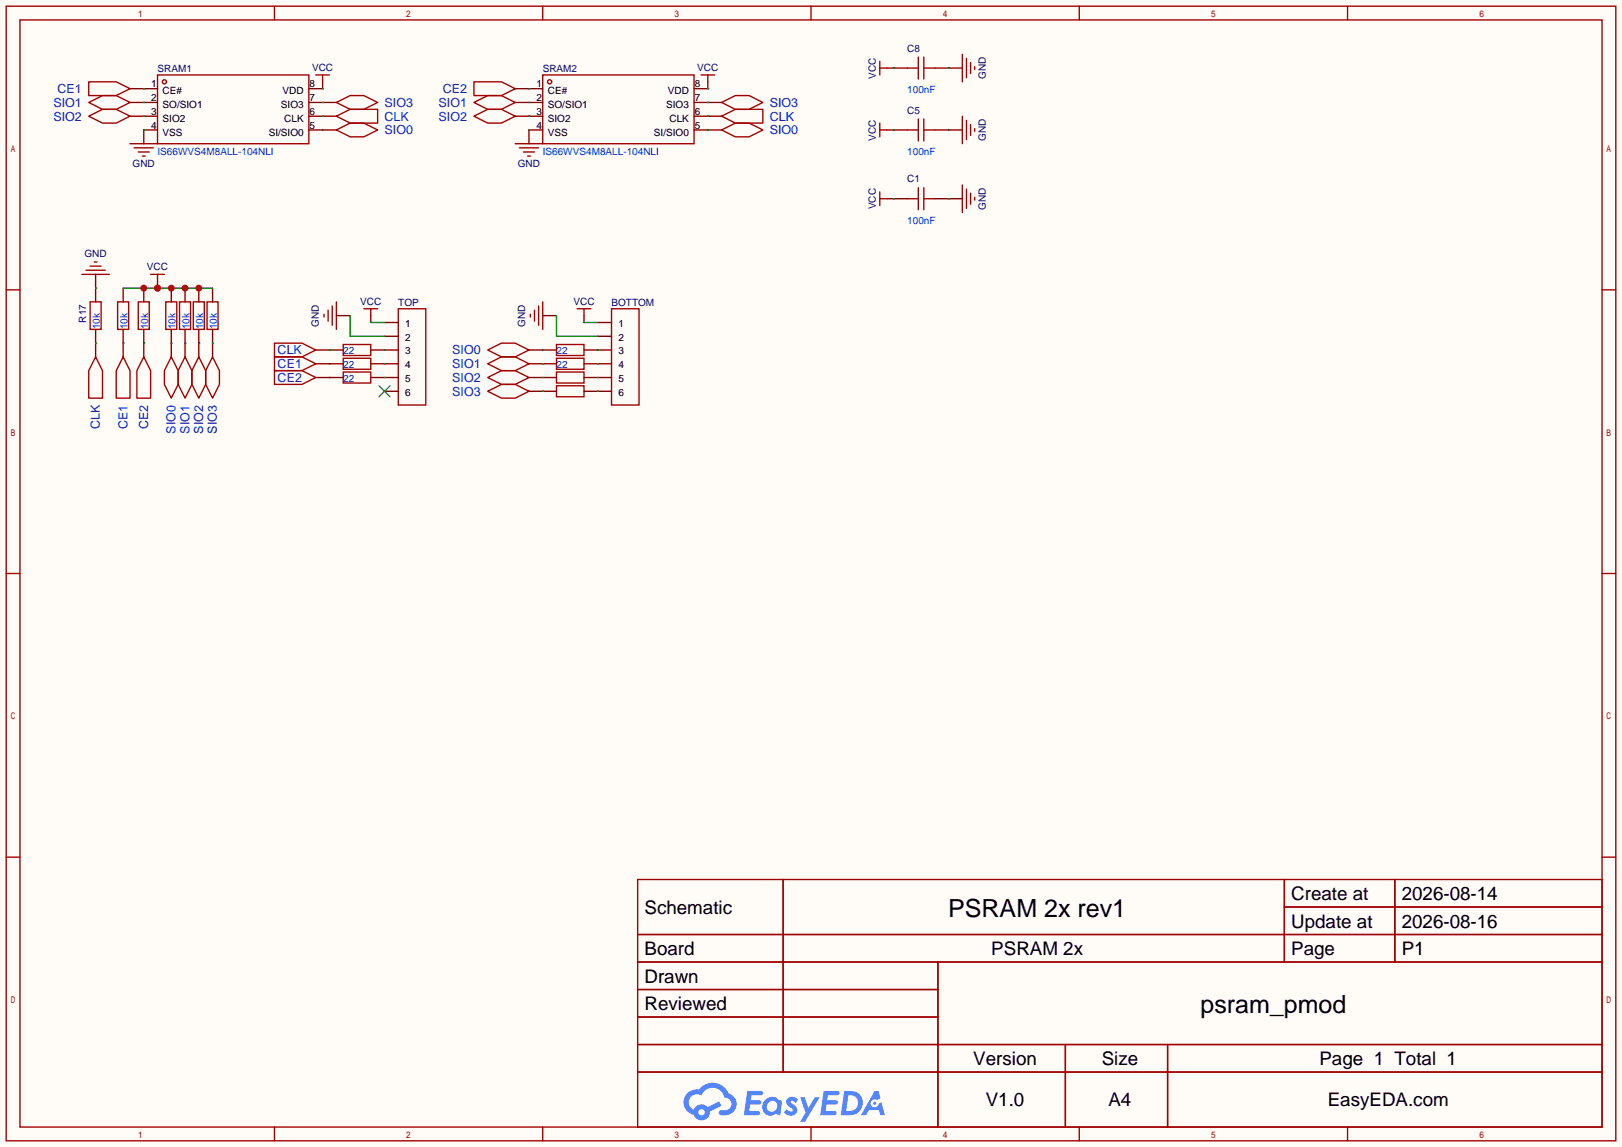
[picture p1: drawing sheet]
<svg xmlns="http://www.w3.org/2000/svg" width="299mm" height="212mm" viewBox="0 0 299 212" stroke-linecap="round" stroke-linejoin="round" font-family="sans-serif">
<path d="M0 0h299.5v211.8h-299.5z" fill="#fffcf7"/>
<g fill="none" stroke="#a10000" stroke-width=".25">
<path d="M1.1 1.1h297.2v209.6h-297.2zM3.7 3.7h292.1v204.5h-292.1zM50.7 1.1v2.6M100.2 1.1v2.6M149.7 1.1v2.6M199.3 1.1v2.6M248.8 1.1v2.6M1.1 53.5h2.6M295.8 53.5h2.5M1.1 105.9h2.6M295.8 105.9h2.5M1.1 158.3h2.6"/>
<path d="M295.8 158.3h2.5M117.7 162.4h178.1v45.8h-178.1zM117.7 172.6h178.1M117.7 177.7h178.1M144.6 162.4v35.6M173.2 177.7v30.5M237.1 162.4v15.3M237.1 167.5h58.7M257.5 162.4v15.3M117.7 182.8h55.5M117.7 192.9h178.1M117.7 187.8h55.5"/>
<path d="M117.7 198h178.1M196.7 192.9v15.3M215.6 192.9v15.3M50.7 208.2v2.5M100.2 208.2v2.5M149.7 208.2v2.5M199.3 208.2v2.5M248.8 208.2v2.5"/>
</g>
<g fill="#5487ff">
<path d="M145.5 202.8a1.3 1.3 0 0 1 1.8 .3l-.4 .6a.54 .54 0 0 0-.9-.2l.1 .2a1.58 1.58 0 0 1 1.1 1.6 1.43 1.43 0 0 1-2.5 .1l.5-.6a.64 .64 0 0 0 .5 .5 .64 .64 0 0 0 .7-.3l-.2-.2a1.6 1.6 0 0 1-1-1.6z"/>
<path d="M147.7 202.7h.9l.7 1.9 1.1-1.9h.9l-2.7 4.5h-.9l1-1.7z"/>
<path d="M138 201.5h1.6a1.31 1.31 0 0 1 1.2 .2 .4 .4 0 0 1-.3 .6h-1.8l-.1 .9h1.6a.4 .4 0 0 1 .4 .4 .4 .4 0 0 1-.4 .4h-1.7l-.2 1.2h.8a1.23 1.23 0 0 1 1.2 .2 .39 .39 0 0 1-.3 .6h-2.7z"/>
<path d="M152.1 201.5h1.6a1.32 1.32 0 0 1 1.3 .2 .39 .39 0 0 1-.4 .6h-1.7l-.2 .9h1.7a.4 .4 0 0 1 .3 .4 .4 .4 0 0 1-.4 .4h-1.7l-.2 1.2h.8a1.23 1.23 0 0 1 1.2 .2 .39 .39 0 0 1-.3 .6h-2.7z"/>
<path d="M161.5 201.5h.7l.4 1.3-.7 .4a.75 .75 0 0 0-1.1 .3 .75 .75 0 0 0 .5 1 .75 .75 0 0 0 .9-.6l.6-.3 .6 2.4h-.9l-.2-1h-1.9l-.5 1h-.9z"/>
<path d="M155.9 201.5l-.7 4.5h1.5a2.27 2.27 0 0 0 2.6-2.3 2.27 2.27 0 0 0-2.7-2.2zM156.6 202.3a1.5 1.5 0 0 1 1.8 1.5 1.5 1.5 0 0 1-1.9 1.4h-.3z"/>
<path d="M141.3 203.1a1.62 1.62 0 0 0-.4 2.1 1.62 1.62 0 0 0 2 .7l.4-.3 .3 .3 .5 .1 .3-2.5-.2-.3h-.4a1.58 1.58 0 0 0-2.5-.1zM141.9 203.6a.99 .99 0 0 1 1.6 .3 .99 .99 0 0 1-.9 1.4 .94 .94 0 0 1-1-.5 .94 .94 0 0 1 .3-1.2z"/>
<path d="M126.9 201.9a2.37 2.37 0 0 0 1.2 4 1.54 1.54 0 0 0 1.7 1 1.54 1.54 0 0 0 1.3-1.6l2.1-1.1-.5-.8-2 1.1a1.57 1.57 0 0 0-2.6 .4 1.5 1.5 0 0 1-.8-2.1 1.5 1.5 0 0 1 2.2-.5 2.23 2.23 0 0 1 2.3-1.4 2.23 2.23 0 0 1 2 1.8 1.16 1.16 0 0 1 1.2 1.1 1.16 1.16 0 0 1-1 1.3h-.7a.47 .47 0 0 0-.6 .3 .47 .47 0 0 0 .4 .6 2.23 2.23 0 0 0 2.3-.7 2.23 2.23 0 0 0 .4-2.3 2.16 2.16 0 0 0-1.3-1.1 3.2 3.2 0 0 0-5.4-.7l-1.2 .1zM129 205.4a.58 .58 0 0 1 1.1 0 .58 .58 0 0 1-1.1 0z"/>
<circle cx="161.5" cy="203.8" r=".28"/>
</g>
<g fill="none" stroke="#a10000" stroke-width=".25">
<path d="M16.4 15.1h5.1l2.5 1.3-2.5 1.3h-5.1zM16.4 18.9l2.5-1.2h2.6l2.5 1.2-2.5 1.3h-2.6zM29.1 13.8h27.9v12.7h-27.9zM58.3 13.8h2.5M59.6 13.8v1.3M62.1 18.9l2.5-1.2h2.6l2.5 1.2-2.5 1.3h-2.6zM87.5 15.1h5.1l2.5 1.3-2.5 1.3h-5.1zM87.5 18.9l2.5-1.2h2.6l2.5 1.2-2.5 1.3h-2.6zM100.2 13.8h27.9v12.7h-27.9zM129.4 13.8h2.6M130.7 13.8v1.3M133.2 18.9l2.6-1.2h2.5l2.5 1.2-2.5 1.3h-2.5z"/>
<path d="M16.4 21.5l2.5-1.3h2.6l2.5 1.3-2.5 1.2h-2.6zM24 26.5h5.1M24.8 27.3h3.5M25.5 28.1h2.1M26.3 28.8h.5M62.1 24l2.5-1.3h2.6l2.5 1.3-2.5 1.3h-2.6zM62.1 21.5l2.5-1.3h5.1v2.5h-5.1zM87.5 21.5l2.5-1.3h2.6l2.5 1.3-2.5 1.2h-2.6zM95.1 26.5h5.1M95.9 27.3h3.5M96.6 28.1h2.1M97.4 28.8h.5"/>
<path d="M133.2 24l2.6-1.3h2.5l2.5 1.3-2.5 1.3h-2.5zM133.2 21.5l2.6-1.3h5v2.5h-5zM21.7 55.8h2v5h-2zM25.5 55.8h2.1v5h-2.1zM30.6 55.8h2v5h-2zM33.1 55.8h2.1v5h-2.1zM35.7 55.8h2v5h-2zM38.2 55.8h2.1v5h-2.1zM59.8 58v.5M60.6 57.3v2M61.3 56.5v3.6M62.1 55.8v5"/>
<path d="M67.2 57h2.5M68.5 57v1.3M73.5 57h5.1v17.8h-5.1zM97.9 58v.5M98.7 57.3v2M99.4 56.5v3.6M100.2 55.8v5M106.6 57h2.5M107.8 57v1.3M112.9 57h5.1v17.8h-5.1zM22.7 65.9l1.3 2.6v5h-2.5v-5zM26.5 65.9l1.3 2.6v5h-2.5v-5z"/>
<path d="M31.6 65.9l1.3 2.6v2.5l-1.3 2.5-1.2-2.5v-2.5zM34.2 65.9l1.2 2.6v2.5l-1.2 2.5-1.3-2.5v-2.5zM36.7 65.9l1.3 2.6v2.5l-1.3 2.5-1.3-2.5v-2.5zM39.2 65.9l1.3 2.6v2.5l-1.3 2.5-1.2-2.5v-2.5zM50.7 63.4h5.1l2.5 1.2-2.5 1.3h-5.1zM50.7 68.5h5.1l2.5 1.2-2.5 1.3h-5.1zM50.7 65.9h5.1l2.5 1.3-2.5 1.3h-5.1zM63.4 63.6h5.1v2.1h-5.1zM63.4 66.2h5.1v2h-5.1zM63.4 68.7h5.1v2h-5.1zM90 64.6l2.6-1.2h2.5l2.6 1.2-2.6 1.3h-2.5zM90 67.2l2.6-1.3h2.5l2.6 1.3-2.6 1.3h-2.5z"/>
<path d="M90 69.7l2.6-1.2h2.5l2.6 1.2-2.6 1.3h-2.5zM90 72.3l2.6-1.3h2.5l2.6 1.3-2.6 1.2h-2.5zM102.7 63.6h5.1v2.1h-5.1zM102.7 66.2h5.1v2h-5.1zM102.7 68.7h5.1v2h-5.1zM102.7 71.2h5.1v2.1h-5.1z"/>
<circle cx="30.4" cy="15.1" r=".38"/>
<circle cx="101.5" cy="15.1" r=".38"/>
</g>
<g fill="none" stroke="#870000" stroke-width=".25">
<path d="M24 16.4h5.1M24 18.9h5.1M57 18.9h5.1M59.6 15.1v1.3h-2.6M95.1 16.4h5.1M95.1 18.9h5.1M128.1 18.9h5.1M130.7 15.1v1.3h-2.6M24 21.5h5.1M29.1 24h-2.6v2.5M57 21.5h5.1M57 24h5.1"/>
<path d="M95.1 21.5h5.1M100.2 24h-2.5v2.5M128.1 21.5h5.1M128.1 24h5.1M22.7 53.2v2.6M26.5 53.2v2.6M31.6 53.2v2.6M34.2 53.2v2.6M36.7 53.2v2.6M39.2 53.2v2.6M62.1 58.3h2.5M68.5 58.3v1.3"/>
<path d="M71 59.6h2.5M100.2 58.3h2.5M107.8 58.3v1.3M110.4 59.6h2.5M22.7 60.8v5.1M26.5 60.8v5.1M31.6 60.8v5.1M34.2 60.8v5.1M36.7 60.8v5.1M39.2 60.8v5.1M58.3 64.6h5.1M58.3 67.2h5.1"/>
<path d="M58.3 69.7h5.1M68.5 64.6h5M68.5 67.2h5M68.5 69.7h5M71 62.1h2.5M71 72.3h2.5M97.7 64.6h5M97.7 67.2h5M97.7 69.7h5M97.7 72.3h5M107.8 64.6h5.1M107.8 67.2h5.1"/>
<path d="M107.8 69.7h5.1M107.8 72.3h5.1M110.4 62.1h2.5"/>
</g>
<g fill="none" stroke="#008700" stroke-width=".25">
<path d="M26.5 16.4h.1M26.5 18.9h.1M59.6 16.4h.1M59.6 18.9h.1M97.7 16.4h.1M97.7 18.9h.1M130.7 16.4h.1M130.7 18.9h.1M26.5 24h.1M26.5 21.5h.1M59.6 24h.1M59.6 21.5h.1"/>
<path d="M97.7 24h.1M97.7 21.5h.1M130.7 24h.1M130.7 21.5h.1M22.7 53.2h16.5M64.6 58.3v3.8h6.4M68.5 59.6h2.5M102.7 58.3v3.8h7.7M107.8 59.6h2.6M22.7 63.4h.1M26.5 63.4h.1M31.6 63.4h.1"/>
<path d="M34.2 63.4h.1M36.7 63.4h.1M39.2 63.4h.1M60.8 64.6h.1M60.8 69.7h.1M60.8 67.2h.1M71 64.6h.1M71 67.2h.1M100.2 64.6h.1M100.2 67.2h.1M110.4 64.6h.1M110.4 67.2h.1"/>
<path d="M110.4 69.7h.1M110.4 72.3h.1"/>
</g>
<path d="M70 71.2l2 2.1M72 71.2l-2 2.1" fill="none" stroke="#3c3" stroke-width=".25"/>
<g fill="#c00">
<circle cx="31.6" cy="53.2" r=".63"/>
<circle cx="29.1" cy="53.2" r=".63"/>
<circle cx="34.2" cy="53.2" r=".63"/>
<circle cx="36.7" cy="53.2" r=".63"/>
<circle cx="26.5" cy="53.2" r=".63"/>
</g>
<path d="M29.1 51.9v1.3" fill="none" stroke="#870000" stroke-width=".25"/>
<circle cx="29.1" cy="53.2" r=".63" fill="#c00"/>
<g fill="none" stroke="#a10000" stroke-width=".25">
<path d="M162.4 11.3v2.5M162.4 12.6h1.3M167.5 12.6h2M169.5 10.5v4.1M170.6 10.5v4.1M170.6 12.6h2M177.7 10v5.1M178.4 10.8v3.6M179.2 11.6v2M180 12.3v.5M162.4 24h1.3M162.4 36.7h1.3"/>
<path d="M162.4 22.7v2.6M162.4 35.4v2.6M167.5 24h2M167.5 36.7h2M169.5 22v4M169.5 34.7v4M170.6 24h2M170.6 22v4M170.6 34.7v4M170.6 36.7h2M177.7 21.5v5M177.7 34.2v5"/>
<path d="M178.4 22.2v3.6M178.4 34.9v3.6M179.2 23v2M179.2 35.7v2M180 23.7v.6M180 36.4v.6M15.1 50.7h5.1M15.9 49.9h3.5M16.6 55.8h2.1v5h-2.1zM16.6 49.1h2.1M17.4 48.4h.5M27.8 50.7h2.6"/>
<path d="M29.1 50.7v1.2M17.7 65.9l1.2 2.6v5h-2.5v-5z"/>
</g>
<path d="M163.7 12.6h3.8M172.6 12.6h5.1M163.7 24h3.8M163.7 36.7h3.8M172.6 24h5.1M172.6 36.7h5.1M17.7 50.7v5.1M17.7 60.8v5.1" fill="none" stroke="#870000" stroke-width=".25"/>
<path d="M165 12.6h.1M175.1 12.6h.1M165 36.7h.1M165 24h.1M175.1 36.7h.1M175.1 24h.1M17.7 53.2h.1M17.7 63.4h.1M71 69.7h.1M100.2 69.7h.1M100.2 72.3h.1" fill="none" stroke="#008700" stroke-width=".25"/>
<g font-size="4.6">
<text x="175.1" y="169.4">PSRAM 2x rev1</text>
<text x="221.6" y="187.1">psram_pmod</text>
</g>
<g font-size="3.5">
<text x="238.4" y="166.2">Create at</text>
<text x="258.8" y="166.2">2026-08-14</text>
<text x="119" y="168.8">Schematic</text>
<text x="238.4" y="171.3">Update at</text>
<text x="258.8" y="171.3">2026-08-16</text>
<text x="119" y="176.4">Board</text>
<text x="183" y="176.4">PSRAM 2x</text>
<text x="238.4" y="176.4">Page</text>
<text x="258.8" y="176.4">P1</text>
<text x="119" y="181.5">Drawn</text>
<text x="119" y="186.6">Reviewed</text>
<text x="179.7" y="196.7">Version</text>
<text x="203.4" y="196.7">Size</text>
<text x="243.6" y="196.7">Page 1 Total 1</text>
<text x="182" y="204.3">V1.0</text>
<text x="204.7" y="204.3">A4</text>
<text x="245.1" y="204.3">EasyEDA.com</text>
</g>
<g font-size="2.3" fill="#00f">
<text x="10.6" y="17.2">CE1</text>
<text x="81.7" y="17.2">CE2</text>
<text x="9.8" y="19.7">SIO1</text>
<text x="9.8" y="22.3">SIO2</text>
<text x="71" y="19.7">SIO3</text>
<text x="71" y="22.3">CLK</text>
<text x="81" y="19.7">SIO1</text>
<text x="81" y="22.3">SIO2</text>
<text x="142.1" y="19.7">SIO3</text>
<text x="142.1" y="22.3">CLK</text>
<text x="71" y="24.8">SIO0</text>
<text x="142.1" y="24.8">SIO0</text>
<text x="51.3" y="65.5">CLK</text>
<text x="83.5" y="65.5">SIO0</text>
<text x="51.3" y="70.5">CE2</text>
<text x="51.3" y="68">CE1</text>
<text x="83.5" y="68">SIO1</text>
<text x="83.5" y="70.5">SIO2</text>
<text x="83.5" y="73.1">SIO3</text>
<text x="18.5" y="79.3" transform="rotate(-90 18.5 79.3)">CLK</text>
<text x="23.5" y="79.3" transform="rotate(-90 23.5 79.3)">CE1</text>
<text x="27.4" y="79.3" transform="rotate(-90 27.4 79.3)">CE2</text>
<text x="32.4" y="80.1" transform="rotate(-90 32.4 80.1)">SIO0</text>
<text x="35" y="80.1" transform="rotate(-90 35 80.1)">SIO1</text>
<text x="37.5" y="80.1" transform="rotate(-90 37.5 80.1)">SIO2</text>
<text x="40.1" y="80.1" transform="rotate(-90 40.1 80.1)">SIO3</text>
</g>
<g font-size="1.8" fill="#000080">
<text x="167.5" y="9.6">C8</text>
<text x="29.1" y="13.4">SRAM1</text>
<text x="57.6" y="13.1">VCC</text>
<text x="100.2" y="13.4">SRAM2</text>
<text x="128.7" y="13.1">VCC</text>
<text x="161.7" y="14.5" transform="rotate(-90 161.7 14.5)">VCC</text>
<text x="182" y="14.6" transform="rotate(-90 182 14.6)">GND</text>
<text x="167.5" y="21">C5</text>
<text x="161.7" y="26" transform="rotate(-90 161.7 26)">VCC</text>
<text x="182" y="26.1" transform="rotate(-90 182 26.1)">GND</text>
<text x="24.5" y="30.9">GND</text>
<text x="95.6" y="30.9">GND</text>
<text x="167.5" y="33.7">C1</text>
<text x="161.7" y="38.7" transform="rotate(-90 161.7 38.7)">VCC</text>
<text x="182" y="38.8" transform="rotate(-90 182 38.8)">GND</text>
<text x="15.6" y="47.4">GND</text>
<text x="27.1" y="50">VCC</text>
<text x="15.9" y="59.6" transform="rotate(-90 15.9 59.6)">R17</text>
<text x="66.5" y="56.3">VCC</text>
<text x="73.5" y="56.6">TOP</text>
<text x="105.9" y="56.3">VCC</text>
<text x="112.9" y="56.6">BOTTOM</text>
<text x="58.8" y="60.3" transform="rotate(-90 58.8 60.3)">GND</text>
<text x="96.9" y="60.3" transform="rotate(-90 96.9 60.3)">GND</text>
</g>
<g font-size="1.8">
<text x="27.9" y="16.2">1</text>
<text x="30" y="17.4">CE#</text>
<text x="52.2" y="17.4">VDD</text>
<text x="57.1" y="16.2">8</text>
<text x="99" y="16.2">1</text>
<text x="101.1" y="17.4">CE#</text>
<text x="123.3" y="17.4">VDD</text>
<text x="128.3" y="16.2">8</text>
<text x="27.9" y="18.7">2</text>
<text x="27.9" y="21.2">3</text>
<text x="27.9" y="23.8">4</text>
<text x="30" y="20">SO/SIO1</text>
<text x="30" y="22.5">SIO2</text>
<text x="51.9" y="20">SIO3</text>
<text x="52.5" y="22.5">CLK</text>
<text x="57.1" y="23.8">5</text>
<text x="57.1" y="21.2">6</text>
<text x="57.1" y="18.7">7</text>
<text x="99" y="18.7">2</text>
<text x="99" y="21.2">3</text>
<text x="99" y="23.8">4</text>
<text x="101.1" y="20">SO/SIO1</text>
<text x="101.1" y="22.5">SIO2</text>
<text x="123" y="20">SIO3</text>
<text x="123.6" y="22.5">CLK</text>
<text x="128.3" y="23.8">5</text>
<text x="128.3" y="21.2">6</text>
<text x="128.3" y="18.7">7</text>
<text x="30" y="25">VSS</text>
<text x="49.6" y="25">SI/SIO0</text>
<text x="101.1" y="25">VSS</text>
<text x="120.7" y="25">SI/SIO0</text>
<text x="74.8" y="60.3">1</text>
<text x="74.8" y="62.9">2</text>
<text x="74.8" y="65.4">3</text>
<text x="114.2" y="60.3">1</text>
<text x="114.2" y="62.9">2</text>
<text x="114.2" y="65.4">3</text>
<text x="74.8" y="68">4</text>
<text x="74.8" y="70.5">5</text>
<text x="114.2" y="68">4</text>
<text x="114.2" y="70.5">5</text>
<text x="74.8" y="73">6</text>
<text x="114.2" y="73">6</text>
</g>
<g font-size="1.8" fill="#00f">
<text x="167.5" y="17.2">100nF</text>
<text x="29.1" y="28.6">IS66WVS4M8ALL-104NLI</text>
<text x="100.2" y="28.6">IS66WVS4M8ALL-104NLI</text>
<text x="167.5" y="28.6">100nF</text>
<text x="167.5" y="41.3">100nF</text>
<text x="18.5" y="60.8" transform="rotate(-90 18.5 60.8)">10k</text>
<text x="23.5" y="60.8" transform="rotate(-90 23.5 60.8)">10k</text>
<text x="27.4" y="60.8" transform="rotate(-90 27.4 60.8)">10k</text>
<text x="32.4" y="60.8" transform="rotate(-90 32.4 60.8)">10k</text>
<text x="35" y="60.8" transform="rotate(-90 35 60.8)">10k</text>
<text x="37.5" y="60.8" transform="rotate(-90 37.5 60.8)">10k</text>
<text x="40.1" y="60.8" transform="rotate(-90 40.1 60.8)">10k</text>
<text x="63.4" y="65.5">22</text>
<text x="102.7" y="65.5">22</text>
<text x="63.4" y="68">22</text>
<text x="63.4" y="70.5">22</text>
<text x="102.7" y="68">22</text>
</g>
</svg>
